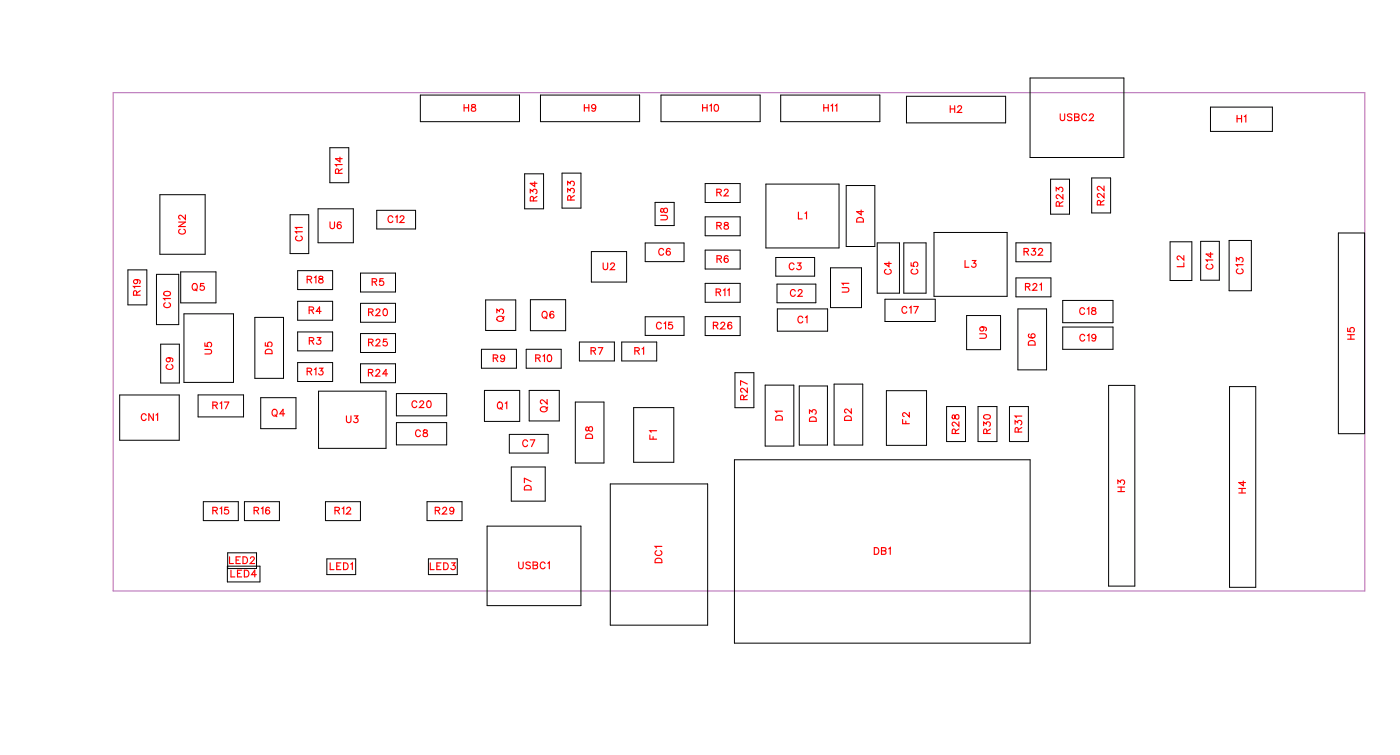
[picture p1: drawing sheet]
<svg xmlns="http://www.w3.org/2000/svg" width="147mm" height="79mm" viewBox="0 0 147 79" stroke-linecap="round" stroke-linejoin="round" font-family="sans-serif">
<path d="M11.9 9.7h131.4v52.4h-131.4z" fill="none" stroke="#bf80bf" stroke-width=".13"/>
<g fill="none" stroke="#000" stroke-width=".11">
<path d="M34.6 15.5h2v3.7h-2zM44.1 10h10.5v2.8h-10.5zM55.1 18.3h2v3.6h-2zM56.8 10h10.4v2.8h-10.4zM59 18.2h2v3.7h-2zM69.4 10h10.4v2.8h-10.4zM74.1 19.3h3.6v2h-3.6zM80.4 19.3h7.7v6.7h-7.7zM82 10h10.4v2.8h-10.4zM88.9 19.5h3v6.4h-3zM95.2 10.1h10.4v2.8h-10.4zM108.2 8.2h9.8v8.3h-9.8z"/>
<path d="M110.3 18.8h2v3.7h-2zM114.7 18.7h1.9v3.7h-1.9zM127.1 11.2h6.5v2.6h-6.5zM13.4 28.3h2v3.7h-2zM16.4 28.8h2.4v5.3h-2.4zM16.8 20.4h4.7v6.3h-4.7zM16.9 36.1h1.9v4.1h-1.9zM19 28.5h3.7v3.3h-3.7zM19.3 33h5.2v7.2h-5.2zM26.8 33.3h3v6.4h-3zM30.5 22.5h1.9v4.1h-1.9zM31.3 28.4h3.6v2h-3.6z"/>
<path d="M31.3 31.6h3.6v2h-3.6zM31.3 34.9h3.6v1.9h-3.6zM31.3 38.1h3.6v2h-3.6zM33.4 21.9h3.7v3.6h-3.7zM37.9 28.7h3.6v2h-3.6zM37.9 31.8h3.6v2h-3.6zM37.9 35h3.6v2h-3.6zM37.9 38.2h3.6v2h-3.6zM39.6 22.1h4v1.9h-4zM50.6 36.7h3.6v2h-3.6zM51 31.5h3.2v3.2h-3.2zM55.3 36.7h3.6v2h-3.6z"/>
<path d="M55.7 31.5h3.7v3.2h-3.7zM60.8 35.9h3.7v2h-3.7zM62.1 26.4h3.7v3.2h-3.7zM65.3 35.9h3.7v2h-3.7zM67.8 25.5h4v2h-4zM67.8 33.3h4v1.9h-4zM68.8 21.3h2v2.4h-2zM74.1 22.8h3.6v2h-3.6zM74.1 26.3h3.6v1.9h-3.6zM74.1 29.8h3.6v1.9h-3.6zM74.1 33.2h3.6v2h-3.6zM77.2 39.1h2v3.7h-2z"/>
<path d="M81.5 27h4.1v2h-4.1zM81.6 29.8h4.1v2h-4.1zM81.6 32.4h5.3v2.4h-5.3zM87.2 28.1h3.3v4.2h-3.3zM92.1 25.5h2.4v5.3h-2.4zM92.9 31.4h5.3v2.4h-5.3zM94.9 25.5h2.4v5.3h-2.4zM98.1 24.4h7.7v6.7h-7.7zM101.5 33.1h3.6v3.6h-3.6zM106.7 25.5h3.7v2h-3.7zM106.7 29.2h3.7v2h-3.7zM106.9 32.4h3v6.4h-3z"/>
<path d="M111.6 31.5h5.3v2.4h-5.3zM111.6 34.3h5.3v2.4h-5.3zM122.9 25.4h2.3v4.1h-2.3zM126.1 25.3h2v4.1h-2zM129.1 25.2h2.3v5.3h-2.3zM140.6 24.5h2.7v21h-2.7zM12.6 41.5h6.2v4.7h-6.2zM20.8 41.5h4.8v2.3h-4.8zM21.4 52.7h3.6v2h-3.6zM23.9 59.4h3.4v1.7h-3.4zM23.9 58h3v1.7h-3zM25.7 52.7h3.6v2h-3.6z"/>
<path d="M27.4 41.8h3.7v3.2h-3.7zM33.5 41.1h7v6h-7zM34.2 52.7h3.7v2h-3.7zM34.3 58.7h3.1v1.6h-3.1zM41.6 41.3h5.3v2.4h-5.3zM41.6 44.4h5.3v2.3h-5.3zM44.8 52.7h3.7v2h-3.7zM45 58.7h3v1.6h-3zM50.9 41h3.7v3.2h-3.7zM51.2 55.2h9.8v8.4h-9.8zM53.5 45.6h4.1v2h-4.1zM53.7 49h3.6v3.6h-3.6z"/>
<path d="M55.6 41h3.1v3.2h-3.1zM60.4 42.2h3v6.4h-3zM64.1 50.8h10.2v14.8h-10.2zM66.5 42.8h4.3v5.7h-4.3zM77.1 48.3h31.1v19.2h-31.1zM80.4 40.4h3v6.4h-3zM83.9 40.5h3v6.2h-3zM87.6 40.3h3v6.4h-3zM93.1 41h4.2v5.8h-4.2zM99.4 42.7h2v3.7h-2zM102.7 42.7h2v3.7h-2zM106 42.7h2v3.7h-2z"/>
<path d="M116.4 40.5h2.8v21h-2.8zM129.1 40.6h2.8v21.1h-2.8z"/>
</g>
<g fill="none" stroke="#f00" stroke-width=".12">
<path d="M35.6 18.2l-.1-.4-.1-.1-.2 .2v.3h.7M35.7 16.5v.5l-.5-.3h.7M35.9 17.3h-.7l.2 .1M35.9 17.7l-.3 .3M48.7 11v.7M48.7 11.3h.5M49.2 11v.7M49.6 11v.2l.3 .1 .1 .1a.24 .24 0 0 1-.3 .3 .24 .24 0 0 1-.2-.3l.4-.3v-.1zM56.2 19.1v.5l-.5-.4h.7M59.6 19.4v-.3l.3 .2a.24 .24 0 0 1 .4-.2 .24 .24 0 0 1-.1 .4M61.4 11.3h.4M61.4 11v.7"/>
<path d="M61.8 11v.7M62.6 11.2a.22 .22 0 0 1-.3 .2 .22 .22 0 0 1-.1-.3 .22 .22 0 0 1 .3 0l.1 .1a.34 .34 0 0 1-.3 .5l-.1-.1M73.8 11.3h.5M73.8 11v.7M74.3 11v.7M74.5 11.1l.2-.1v.7M75.1 11h.1a.37 .37 0 0 1 .3 .3 .37 .37 0 0 1-.3 .4 .45 .45 0 0 1-.1-.7zM86.5 11.3h.5M86.5 11v.7M87 11v.7M87.3 11.1l.1-.1v.7M87.7 11.1l.2-.1v.7"/>
<path d="M99.8 11.1v.7M99.8 11.4h.5M100.3 11.1v.7M100.6 11.3l.1-.2h.2l.1 .1-.1 .3-.4 .3h.5M111.3 12v.5l.2 .2 .3-.1v-.6M112.6 12.1l-.2-.1-.3 .1 .1 .1 .4 .3v.1l-.2 .1-.3-.1M112.9 12.3l.4 .1v.1l-.1 .2h-.3v-.7h.4v.2l-.1 .1M114.1 12.1a.26 .26 0 0 0-.3-.1 .26 .26 0 0 0-.2 .2v.2a.26 .26 0 0 0 .2 .3 .26 .26 0 0 0 .3-.2M114.4 12.1l.2-.1h.1l.1 .1-.1 .2-.3 .4h.5M115.9 19.5v.5l-.3-.3-.2-.1-.2 .1v.1l.2 .2M129.9 12.1v.7M129.9 12.5h.5"/>
<path d="M130.4 12.1v.7M130.7 12.3l.1-.2v.7M14.3 29.4a.22 .22 0 0 1 .1 .3 .22 .22 0 0 1-.3 0 .22 .22 0 0 1 0-.3h.2a.34 .34 0 0 1 .4 .2l-.1 .2M14.4 31l-.1-.4-.1-.1-.2 .2v.3h.7M14.7 30.1h-.7l.2 .1M14.7 30.5l-.3 .3M17.2 30.7l.3-.1a.3 .3 0 0 1 .4 .3 .38 .38 0 0 1-.4 .2 .38 .38 0 0 1-.3-.3zM17.4 31.8a.26 .26 0 0 0-.2 .3 .26 .26 0 0 0 .3 .2h.1a.26 .26 0 0 0 .3-.2 .26 .26 0 0 0-.2-.3M17.6 38.3a.26 .26 0 0 0-.2 .3 .26 .26 0 0 0 .3 .2h.2a.26 .26 0 0 0 .3-.2 .26 .26 0 0 0-.2-.3M17.7 37.6a.22 .22 0 0 1 .2 .3 .22 .22 0 0 1-.4 .1 .22 .22 0 0 1 .1-.4h.1a.34 .34 0 0 1 .5 .2l-.1 .2M17.9 31.3h-.7l.1 .2M18.8 23.3h.7l-.7 .5h.7"/>
<path d="M18.9 24.1a.26 .26 0 0 0-.1 .3 .26 .26 0 0 0 .2 .2h.2a.26 .26 0 0 0 .3-.2 .26 .26 0 0 0-.2-.3M19.5 22.6v.4l-.4-.3-.2-.1-.1 .1v.2l.1 .1M20.2 29.9l.1-.1a.33 .33 0 0 1 .4 .3 .33 .33 0 0 1-.4 .3l-.1-.2zM20.5 30.3l.2 .2M21.4 29.8h-.3l-.1 .3a.25 .25 0 0 1 .4 0 .25 .25 0 0 1 0 .3 .25 .25 0 0 1-.4-.1M21.5 36.7h.5l.2 .2-.1 .2-.6 .1M21.5 36v.3l.3 .1a.25 .25 0 0 1 0-.4 .25 .25 0 0 1 .4 0 .25 .25 0 0 1-.1 .4M27.9 36v.3h.3a.25 .25 0 0 1 0-.3 .25 .25 0 0 1 .3 0 .25 .25 0 0 1-.1 .4M28 36.7h.1h.4l.1 .4h-.7zM31.2 24.8a.26 .26 0 0 0-.2 .3 .26 .26 0 0 0 .3 .2h.2a.26 .26 0 0 0 .2-.2 .26 .26 0 0 0-.1-.3M31.7 24.3h-.7l.2 .2M31.7 23.9h-.7l.2 .2"/>
<path d="M32.3 39h.4v-.2l-.1-.1h-.3v.7M32.3 29.3h.4v-.2l-.1-.1h-.3v.7M32.5 32.6l.4-.1v-.1l-.1-.2h-.3v.7M32.5 35.8l.4-.1 .1-.1-.2-.2h-.3v.7M32.5 39l.2 .4M32.5 29.3l.2 .4M32.7 32.6l.2 .3M32.7 35.8l.3 .3M33 38.8l.2-.1v.7M33 29.1l.2-.1v.7M33.3 35.4h.4l-.2 .3a.24 .24 0 0 1 .2 .4 .25 .25 0 0 1-.5-.1M33.5 38.7h.4l-.2 .2a.24 .24 0 0 1 .2 .4 .24 .24 0 0 1-.4-.1"/>
<path d="M33.5 29v.2l.3 .1 .1 .2a.24 .24 0 0 1-.2 .2 .24 .24 0 0 1-.2-.2l.4-.3v-.2zM33.7 32.7h-.5l.4-.5v.7M34.7 23.3v.5l.2 .2 .2-.1v-.6M35.8 23.4v-.1a.35 .35 0 0 0-.4 .3 .35 .35 0 0 0 .2 .4 .22 .22 0 0 0 .3-.2 .22 .22 0 0 0-.3-.2 .22 .22 0 0 0-.2 .2M38.7 39.1h.4l.1-.2-.2-.1h-.3v.7M38.7 32.8l.4-.1 .1-.1-.2-.2h-.3v.7M38.7 35.9h.4l.1-.2-.2-.1h-.3v.7M38.9 39.1l.3 .4M38.9 32.8l.3 .3M38.9 35.9l.3 .4M39.1 29.6h.4l.1-.2-.2-.1h-.3v.7M39.3 29.6l.3 .4"/>
<path d="M39.5 39l.1-.2h.2l.1 .1-.1 .3-.4 .3h.5M39.5 32.6l.1-.2h.2l.1 .2-.1 .2-.3 .3h.4M39.5 35.8l.1-.2h.2l.1 .1-.1 .3-.3 .3h.4M40.2 29.3h-.3v.3a.25 .25 0 0 1 .4 0 .25 .25 0 0 1-.1 .3 .25 .25 0 0 1-.4-.1M40.3 32.5l.1-.1a.37 .37 0 0 1 .3 .4 .37 .37 0 0 1-.3 .3 .45 .45 0 0 1-.1-.6zM40.6 35.6h-.3v.3a.25 .25 0 0 1 .3 0 .25 .25 0 0 1 0 .4 .25 .25 0 0 1-.4-.1M40.7 39.3h-.5l.3-.5v.7M41.3 22.8a.26 .26 0 0 0-.3-.1 .26 .26 0 0 0-.2 .2v.2a.26 .26 0 0 0 .2 .3 .26 .26 0 0 0 .3-.2M41.5 22.8l.2-.1v.7M42 22.8l.2-.1h.1l.1 .1-.1 .2-.3 .4h.5M51.8 37.6h.4l.1-.2-.2-.1h-.3v.7M52 37.6l.3 .4"/>
<path d="M52.2 32.9v-.4l.3 .2a.24 .24 0 0 1 .3-.2 .24 .24 0 0 1 0 .4M52.3 33.3a.35 .35 0 0 1 .4-.1 .35 .35 0 0 1 .2 .4 .33 .33 0 0 1-.5 .1 .33 .33 0 0 1-.1-.4zM53 33.2l-.2 .2M53 37.5a.22 .22 0 0 1-.3 .2 .22 .22 0 0 1-.1-.4 .22 .22 0 0 1 .4 .1v.1a.34 .34 0 0 1-.3 .5l-.1-.1M55.7 20.3v-.4l.3 .2a.24 .24 0 0 1 .3-.2 .24 .24 0 0 1 0 .4M56 21.1v-.4l-.2-.1-.1 .2v.3h.7M56.3 37.6h.4v-.2l-.1-.1h-.3v.7M56.4 20.6l-.4 .3M56.5 37.6l.2 .4M57 32.8l.1-.1a.33 .33 0 0 1 .4 .3 .33 .33 0 0 1-.4 .4l-.2-.3zM57 37.4l.2-.1v.7M57.2 33.3l.2 .2"/>
<path d="M57.6 37.3h.1a.37 .37 0 0 1 .2 .3 .37 .37 0 0 1-.2 .4 .45 .45 0 0 1-.1-.7zM58.1 32.8v-.1a.35 .35 0 0 0-.4 .3 .35 .35 0 0 0 .2 .4 .22 .22 0 0 0 .3-.2 .22 .22 0 0 0-.2-.2 .22 .22 0 0 0-.3 .2M59.6 20.2v-.4l.3 .2a.24 .24 0 0 1 .4-.2 .25 .25 0 0 1-.1 .5M60 21l-.1-.4-.2-.1-.1 .2v.3h.7M60.3 20.5l-.3 .3M62.1 36.8h.4v-.2l-.1-.1h-.3v.7M62.3 36.8l.2 .4M62.8 36.5h.5l-.3 .7M63.3 27.6v.5l.2 .2 .3-.1v-.6M64.1 27.8l.2-.2h.1l.1 .1-.1 .3-.3 .3h.5M66.7 36.8h.4v-.2l-.1-.1h-.3v.7M66.9 36.8l.2 .4"/>
<path d="M67.4 36.6l.2-.1v.7M69.4 22.6h.5l.2 .2-.1 .2-.6 .1M69.4 21.9v.4h.2l.3-.4a.24 .24 0 0 1 .2 .2 .24 .24 0 0 1-.2 .2l-.2-.1-.1-.3zM69.5 34a.26 .26 0 0 0-.3-.2 .26 .26 0 0 0-.3 .3v.2a.26 .26 0 0 0 .3 .2 .26 .26 0 0 0 .3-.1M69.7 26.3a.26 .26 0 0 0-.3-.2 .26 .26 0 0 0-.2 .3v.1a.26 .26 0 0 0 .2 .3 .26 .26 0 0 0 .3-.2M69.7 34l.2-.2v.7M70.4 26.2l-.1-.1a.35 .35 0 0 0-.4 .3 .35 .35 0 0 0 .3 .4 .22 .22 0 0 0 .2-.2 .22 .22 0 0 0-.2-.2 .22 .22 0 0 0-.2 .2M70.6 33.8h-.3l-.1 .3a.25 .25 0 0 1 .4 0 .25 .25 0 0 1-.1 .4 .25 .25 0 0 1-.3-.1M74.9 34.2l.4-.1 .1-.1-.2-.2h-.3v.7M75.2 34.2l.2 .3M75.2 30.7l.4-.1 .1-.1-.2-.2h-.3v.7M75.3 20.2h.4l.1-.2-.2-.1h-.3v.7"/>
<path d="M75.3 23.7h.4l.1-.2-.2-.1h-.3v.7M75.3 27.2h.4l.1-.2-.2-.2h-.3v.8M75.4 30.7l.3 .3M75.5 20.2l.3 .4M75.5 23.7l.3 .4M75.5 27.2l.3 .4M75.7 34l.1-.2h.2l.1 .2-.1 .2-.3 .3h.4M76 30.5l.1-.2v.7M76.1 20l.1-.1h.1l.2 .1-.1 .2-.4 .4h.5M76.1 23.4v.2l.3 .1 .1 .1a.24 .24 0 0 1-.2 .3 .24 .24 0 0 1-.3-.3l.5-.3-.1-.1zM76.4 30.5l.2-.2v.7M76.5 26.9h-.1a.35 .35 0 0 0-.4 .2 .35 .35 0 0 0 .3 .5 .22 .22 0 0 0 .2-.2 .22 .22 0 0 0-.2-.3 .22 .22 0 0 0-.2 .2"/>
<path d="M76.8 33.9a.35 .35 0 0 0-.4 .2 .35 .35 0 0 0 .2 .4 .22 .22 0 0 0 .3-.2 .22 .22 0 0 0-.2-.2 .22 .22 0 0 0-.3 .2M83.4 27.8a.26 .26 0 0 0-.3-.2 .26 .26 0 0 0-.2 .3v.1a.26 .26 0 0 0 .2 .3 .26 .26 0 0 0 .3-.1M83.5 30.6a.26 .26 0 0 0-.3-.2 .26 .26 0 0 0-.2 .3v.1a.26 .26 0 0 0 .2 .3 .26 .26 0 0 0 .3-.2M83.7 27.6h.4l-.2 .3a.24 .24 0 0 1 .2 .4 .24 .24 0 0 1-.4-.1M83.8 30.6l.2-.2h.1l.1 .1-.1 .3-.3 .3h.5M83.9 22.3v.7h.4M84.3 33.4a.26 .26 0 0 0-.3-.2 .26 .26 0 0 0-.2 .3v.1a.26 .26 0 0 0 .2 .3 .26 .26 0 0 0 .3-.2M84.5 22.4l.2-.1v.7M84.6 33.3l.2-.1v.7M88.4 30.2h.6l.2 .2-.1 .2-.7 .1M89.2 29.7h-.8l.2 .2M90.1 22.9l.1-.1 .4 .1 .1 .4h-.7z"/>
<path d="M90.4 22.1v.5l-.4-.4h.7M93.1 28.3a.26 .26 0 0 0-.2 .3 .26 .26 0 0 0 .3 .2h.1a.26 .26 0 0 0 .3-.2 .26 .26 0 0 0-.2-.3M93.4 27.5v.5l-.5-.3h.7M95.2 32.4a.26 .26 0 0 0-.3-.2 .26 .26 0 0 0-.2 .3v.1a.26 .26 0 0 0 .2 .3 .26 .26 0 0 0 .3-.2M95.5 32.3l.2-.1v.7M95.7 27.6v.3l.3 .1a.25 .25 0 0 1 0-.4 .25 .25 0 0 1 .4 0 .25 .25 0 0 1-.1 .4M95.9 28.3a.26 .26 0 0 0-.2 .3 .26 .26 0 0 0 .3 .2h.1a.26 .26 0 0 0 .3-.2 .26 .26 0 0 0-.2-.3M96 32.2h.4l-.3 .7M101.4 27.4v.7h.4M102.1 27.4h.4l-.2 .2a.24 .24 0 0 1 .1 .4 .24 .24 0 0 1-.4-.1M102.9 35h.5l.2 .3-.1 .2h-.6M103.1 34.3a.22 .22 0 0 1 .2 .3 .22 .22 0 0 1-.3 .1 .22 .22 0 0 1 0-.3l.1-.1a.34 .34 0 0 1 .5 .3l-.1 .1"/>
<path d="M107.5 26.4h.4l.1-.2-.2-.1h-.3v.7M107.7 30.1h.4l.1-.2-.2-.1h-.3v.7M107.8 26.4l.2 .4M107.9 30.1l.3 .4M108.1 35.8h.2h.3l.1 .4h-.7zM108.1 35.1h-.1a.35 .35 0 0 0 .3 .4 .35 .35 0 0 0 .4-.2 .22 .22 0 0 0-.2-.3 .22 .22 0 0 0-.2 .2 .22 .22 0 0 0 .2 .3M108.4 26.1h.3l-.2 .3a.24 .24 0 0 1 .2 .3 .24 .24 0 0 1-.4 0M108.5 29.9l.1-.1h.2l.1 .1-.1 .2-.3 .4h.4M109.1 26.3l.1-.2h.2l.1 .1-.1 .3-.3 .3h.4M109.2 29.9l.2-.1v.7M110.9 20.1v-.4l.3 .2a.24 .24 0 0 1 .4-.2 .24 .24 0 0 1-.1 .4M111.3 21.6l-.1-.4h-.1l-.2 .1v.3h.7"/>
<path d="M111.6 20.4v.5l-.3-.4-.2-.1-.2 .2v.1l.2 .2M111.6 21.2l-.3 .2M113.9 32.5a.26 .26 0 0 0-.3-.2 .26 .26 0 0 0-.2 .3v.1a.26 .26 0 0 0 .2 .3 .26 .26 0 0 0 .3-.2M113.9 35.3a.26 .26 0 0 0-.3-.2 .26 .26 0 0 0-.2 .3v.1a.26 .26 0 0 0 .2 .3 .26 .26 0 0 0 .3-.2M114.2 32.4l.2-.1v.7M114.2 35.2l.2-.1v.7M114.7 32.3v.2l.3 .1 .1 .2a.24 .24 0 0 1-.2 .2 .24 .24 0 0 1-.3-.2l.5-.3-.1-.2zM115.1 35.3a.22 .22 0 0 1-.3 .2 .22 .22 0 0 1-.1-.3 .22 .22 0 0 1 .4 0v.1a.34 .34 0 0 1-.3 .5l-.1-.1M115.6 21.5l-.1-.4-.1-.1-.2 .2v.3h.7M115.9 20.3v.5l-.3-.4-.2-.1-.2 .2v.1l.2 .1M115.9 21l-.3 .3M124.3 26.8v.5l-.3-.3-.2-.1-.2 .1v.1l.2 .2"/>
<path d="M124.3 27.6v.4h-.7M126.8 27.7a.26 .26 0 0 0-.1 .3 .26 .26 0 0 0 .2 .3h.2a.26 .26 0 0 0 .3-.3 .26 .26 0 0 0-.2-.3M127.1 26.5v.5l-.4-.3h.7M127.4 27.3h-.7l.1 .2M129.8 27.4v-.3l.3 .2a.24 .24 0 0 1 .4-.2 .24 .24 0 0 1-.1 .4M130 28.2a.26 .26 0 0 0-.2 .3 .26 .26 0 0 0 .3 .2h.2a.26 .26 0 0 0 .3-.2 .26 .26 0 0 0-.2-.3M130.6 27.8h-.8l.2 .2M141.5 34.5v.3h.3a.25 .25 0 0 1 0-.4 .25 .25 0 0 1 .4 .1 .25 .25 0 0 1-.1 .4M141.5 35.6h.7M141.5 35.1h.7M141.9 35.1v.5M15.3 43.6a.26 .26 0 0 0-.2-.2 .26 .26 0 0 0-.3 .3v.2a.26 .26 0 0 0 .3 .3 .26 .26 0 0 0 .2-.2"/>
<path d="M16.1 43.4v.8l-.5-.8v.8M16.4 43.6l.2-.2v.8M22.4 53.6h.4v-.2l-.1-.1h-.3v.7M22.4 42.6l.4-.1v-.2l-.1-.1h-.3v.7M22.6 53.6l.2 .4M22.6 42.6l.2 .3M23.1 53.4l.2-.1v.7M23.1 42.3l.2-.1v.7M23.6 42.2h.4l-.3 .7M24 53.3h-.4v.3a.25 .25 0 0 1 .4 0 .25 .25 0 0 1-.1 .3 .25 .25 0 0 1-.3-.1M24.1 58.5v.7h.4M24.3 59.9v.7h.4"/>
<path d="M24.8 58.8h.3M25.2 58.5h-.4v.7h.4M25.4 59.9h-.5v.7h.5M25.5 58.5h.3a.38 .38 0 0 1 .2 .3 .38 .38 0 0 1-.2 .4h-.3zM25.7 59.9h.2a.38 .38 0 0 1 .2 .3 .38 .38 0 0 1-.2 .4h-.2zM26.3 58.6l.1-.1h.2l.1 .1-.1 .2-.3 .4h.4M26.7 53.6h.4l.1-.2-.2-.1h-.3v.7M26.9 53.6l.3 .4M27.4 53.4l.2-.1v.7M28.3 53.4v-.1a.35 .35 0 0 0-.5 .3 .35 .35 0 0 0 .3 .4 .22 .22 0 0 0 .2-.2 .22 .22 0 0 0-.2-.3 .22 .22 0 0 0-.2 .2M28.6 43.1l.1-.1a.33 .33 0 0 1 .4 .3 .33 .33 0 0 1-.4 .4l-.1-.3zM28.9 43.6l.2 .2"/>
<path d="M29.9 43.4h-.5l.3-.4v.7M34.7 59.1v.7h.4M35.2 53.6h.4l.1-.2-.2-.1h-.3v.7M35.4 59.4h.2M35.4 53.6l.3 .4M35.8 59.1h-.4v.7h.4M35.9 53.4l.2-.1v.7M36.1 59.1h.2a.38 .38 0 0 1 .3 .4 .38 .38 0 0 1-.3 .3h-.2zM36.4 43.7v.5l.2 .2 .2-.1 .1-.6M36.4 53.4l.2-.1h.1l.1 .1-.1 .2-.3 .4h.5M36.8 59.2l.2-.1v.7M37.2 43.7h.4l-.2 .2a.24 .24 0 0 1 .2 .4 .25 .25 0 0 1-.5-.1"/>
<path d="M43.8 42.3a.26 .26 0 0 0-.3-.2 .26 .26 0 0 0-.2 .3v.1a.26 .26 0 0 0 .2 .3 .26 .26 0 0 0 .3-.2M44.1 42.3l.1-.2h.2l.1 .1-.1 .3-.3 .3h.4M44.1 45.3a.26 .26 0 0 0-.2-.2 .26 .26 0 0 0-.3 .3v.2a.26 .26 0 0 0 .3 .2 .26 .26 0 0 0 .2-.1M44.5 45.2v.2l.3 .1 .1 .1a.24 .24 0 0 1-.2 .3 .24 .24 0 0 1-.3-.3l.5-.3-.1-.1zM44.9 42.1h.1a.37 .37 0 0 1 .3 .3 .37 .37 0 0 1-.3 .4 .45 .45 0 0 1-.1-.7zM45.2 59.1v.7h.4M45.7 53.6h.4l.1-.2-.2-.1h-.3v.7M45.9 59.4h.2M45.9 53.6l.3 .4M46.3 59.1h-.4v.7h.4M46.5 53.4l.1-.1h.2l.1 .1-.1 .2-.3 .4h.4M46.6 59.1h.2a.38 .38 0 0 1 .3 .4 .38 .38 0 0 1-.3 .3h-.2z"/>
<path d="M47.4 59.1h.4l-.2 .3a.24 .24 0 0 1 .2 .4 .24 .24 0 0 1-.4-.1M47.7 53.5a.22 .22 0 0 1-.3 .2 .22 .22 0 0 1-.1-.4 .22 .22 0 0 1 .3 .1l.1 .1a.34 .34 0 0 1-.3 .5l-.1-.1M52.3 42.3h.1a.33 .33 0 0 1 .4 .3 .33 .33 0 0 1-.4 .3l-.2-.2zM52.5 42.8l.2 .2M53.1 42.3l.1-.1v.7M54.5 59v.5l.2 .2 .2-.1v-.6M55.2 51h.1h.4l.1 .4h-.7zM55.4 46.4a.26 .26 0 0 0-.3-.2 .26 .26 0 0 0-.2 .3v.1a.26 .26 0 0 0 .2 .3 .26 .26 0 0 0 .3-.2M55.7 46.2h.5l-.4 .7M55.7 59.1l-.2-.1-.3 .1 .1 .2 .4 .2v.1l-.2 .1-.3-.1M55.8 50.5l-.7-.3v.5M56 59.3l.4 .1 .1 .2-.2 .1h-.3v-.7l.4 .1v.2h-.1"/>
<path d="M56.9 42.8a.35 .35 0 0 1 .4-.1 .35 .35 0 0 1 .1 .4 .33 .33 0 0 1-.4 .1 .33 .33 0 0 1-.1-.4zM57.2 59.2a.26 .26 0 0 0-.3-.2 .26 .26 0 0 0-.2 .3v.1a.26 .26 0 0 0 .2 .3 .26 .26 0 0 0 .3-.1M57.5 41.9v.5l-.4-.3-.2-.1-.1 .1v.2l.1 .1M57.5 59.1l.2-.1v.7M57.5 42.7l-.2 .2M61.6 44.9v.3h.1l.3-.4a.24 .24 0 0 1 .2 .2 .24 .24 0 0 1-.2 .3l-.1-.1-.1-.3zM61.6 45.6h.2h.3l.1 .4h-.7zM68.3 45.7v.4h.7M68.6 45.8v.3M68.9 58.7l.2-.1 .3 .1 .1 .4h-.7zM69 45.2h-.7l.1 .2M69 57.8a.26 .26 0 0 0-.2 .3 .26 .26 0 0 0 .3 .2h.1a.26 .26 0 0 0 .3-.2 .26 .26 0 0 0-.2-.3"/>
<path d="M69.5 57.4h-.7l.1 .1M78.1 42v-.4l-.2-.1-.1 .2v.3h.7M78.5 40.7v.5l-.4-.3-.2-.1-.1 .1v.1l.1 .2M78.5 41.5l-.4 .2M78.5 40.3l-.7-.3v.5M81.6 43.7l.1-.1 .4 .1 .1 .4h-.7zM82.2 43.2h-.7l.1 .1M85 43.4v-.4l.3 .3a.24 .24 0 0 1 .4-.2 .24 .24 0 0 1-.1 .4M85.1 43.8h.2h.3l.1 .4h-.7zM88.8 43.7h.2h.3l.1 .4h-.7zM89.4 42.9v.5l-.3-.4-.3-.1-.1 .2v.1l.2 .2M91.8 57.5h.3a.38 .38 0 0 1 .2 .4 .38 .38 0 0 1-.2 .3h-.3z"/>
<path d="M92.6 57.8l.4 .1v.2l-.1 .1h-.3v-.7l.4 .1v.2h-.1M93.3 57.6l.2-.1v.7M94.8 44v.5h.7M95.1 44.2v.3M95.5 43.3v.5l-.3-.4-.3-.1-.1 .2v.1l.2 .1M100 43.6v.3l.2 .1 .3-.5a.24 .24 0 0 1 .2 .3 .24 .24 0 0 1-.2 .2l-.2-.1-.1-.3zM100.3 45.5v-.4l-.2-.1-.1 .2v.3h.7M100.7 44.3v.5l-.3-.4-.3-.1-.1 .2v.1l.2 .1M100.7 45l-.4 .3M103.3 44.7v-.4l.3 .2a.24 .24 0 0 1 .4-.2 .25 .25 0 0 1-.1 .5M103.3 43.6l.3-.1a.3 .3 0 0 1 .4 .3 .38 .38 0 0 1-.4 .2 .38 .38 0 0 1-.3-.3zM103.6 45.5v-.4l-.2-.1-.1 .2v.3h.7"/>
<path d="M104 45l-.4 .3M106.6 44.5v-.3l.3 .2a.24 .24 0 0 1 .4-.2 .24 .24 0 0 1-.1 .4M106.9 45.4v-.4l-.2-.1-.1 .2v.3h.7M107.3 43.7h-.7l.1 .2M107.3 44.9l-.4 .2M117.4 50.8v-.4l.3 .2a.24 .24 0 0 1 .4-.2 .25 .25 0 0 1-.1 .5M117.4 51.6h.7M117.4 51.1h.7M117.7 51.1v.5M130.1 51.8h.7M130.1 51.3h.7M130.4 51.3v.5"/>
<path d="M130.6 50.5v.5l-.5-.3h.7M24.9 60.2h.3M26.9 60.3h-.5l.4-.4v.7"/>
</g>
<g font-size="1.2" fill="#fff">
<text x="48.7" y="12">H8</text>
<text x="61.3" y="12">H9</text>
<text x="73.7" y="12">H10</text>
<text x="86.5" y="12">H11</text>
<text x="99.7" y="12.1">H2</text>
<text x="111.3" y="13">USBC2</text>
<text x="129.9" y="13.1">H1</text>
<text x="36.2" y="18.3" transform="rotate(-90 36.2 18.3)">R14</text>
<text x="40.7" y="23.7">C12</text>
<text x="56.7" y="21.2" transform="rotate(-90 56.7 21.2)">R34</text>
<text x="60.6" y="21.1" transform="rotate(-90 60.6 21.1)">R33</text>
<text x="70.4" y="23.1" transform="rotate(-90 70.4 23.1)">U8</text>
<text x="75.2" y="20.9">R2</text>
<text x="83.8" y="23.3">L1</text>
<text x="91" y="23.4" transform="rotate(-90 91 23.4)">D4</text>
<text x="111.9" y="21.7" transform="rotate(-90 111.9 21.7)">R23</text>
<text x="116.2" y="21.6" transform="rotate(-90 116.2 21.6)">R22</text>
<text x="19.8" y="24.6" transform="rotate(-90 19.8 24.6)">CN2</text>
<text x="32" y="25.4" transform="rotate(-90 32 25.4)">C11</text>
<text x="34.6" y="24.3">U6</text>
<text x="63.3" y="28.6">U2</text>
<text x="69.1" y="27.1">C6</text>
<text x="75.2" y="24.4">R8</text>
<text x="75.2" y="27.9">R6</text>
<text x="82.8" y="28.6">C3</text>
<text x="93.9" y="28.9" transform="rotate(-90 93.9 28.9)">C4</text>
<text x="96.7" y="28.8" transform="rotate(-90 96.7 28.8)">C5</text>
<text x="101.3" y="28.4">L3</text>
<text x="107.5" y="27.1">R32</text>
<text x="124.6" y="28.1" transform="rotate(-90 124.6 28.1)">L2</text>
<text x="127.7" y="28.3" transform="rotate(-90 127.7 28.3)">C14</text>
<text x="130.9" y="28.8" transform="rotate(-90 130.9 28.8)">C13</text>
<text x="15" y="31.1" transform="rotate(-90 15 31.1)">R19</text>
<text x="18.2" y="32.4" transform="rotate(-90 18.2 32.4)">C10</text>
<text x="20.1" y="30.8">Q5</text>
<text x="32.2" y="30">R18</text>
<text x="32.4" y="33.2">R4</text>
<text x="38.7" y="33.4">R20</text>
<text x="39" y="30.3">R5</text>
<text x="53.2" y="33.8" transform="rotate(-90 53.2 33.8)">Q3</text>
<text x="56.9" y="33.7">Q6</text>
<text x="68.9" y="34.8">C15</text>
<text x="74.9" y="34.8">R26</text>
<text x="75.1" y="31.3">R11</text>
<text x="83" y="31.4">C2</text>
<text x="83.7" y="34.2">C1</text>
<text x="89.5" y="30.7" transform="rotate(-90 89.5 30.7)">U1</text>
<text x="94.7" y="33.2">C17</text>
<text x="103.9" y="35.6" transform="rotate(-90 103.9 35.6)">U9</text>
<text x="107.6" y="30.8">R21</text>
<text x="113.3" y="33.3">C18</text>
<text x="142.5" y="35.7" transform="rotate(-90 142.5 35.7)">H5</text>
<text x="18.5" y="38.8" transform="rotate(-90 18.5 38.8)">C9</text>
<text x="22.5" y="37.2" transform="rotate(-90 22.5 37.2)">U5</text>
<text x="28.9" y="37.2" transform="rotate(-90 28.9 37.2)">D5</text>
<text x="32.2" y="39.7">R13</text>
<text x="32.4" y="36.4">R3</text>
<text x="38.6" y="39.8">R24</text>
<text x="38.7" y="36.6">R25</text>
<text x="51.7" y="38.3">R9</text>
<text x="56.2" y="38.3">R10</text>
<text x="62" y="37.5">R7</text>
<text x="66.6" y="37.5">R1</text>
<text x="109" y="36.3" transform="rotate(-90 109 36.3)">D6</text>
<text x="113.4" y="36.1">C19</text>
<text x="14.8" y="44.5">CN1</text>
<text x="22.3" y="43.2">R17</text>
<text x="28.5" y="44">Q4</text>
<text x="36.3" y="44.7">U3</text>
<text x="43.2" y="43.1">C20</text>
<text x="43.6" y="46.1">C8</text>
<text x="52.2" y="43.2">Q1</text>
<text x="54.8" y="47.2">C7</text>
<text x="57.8" y="43.3" transform="rotate(-90 57.8 43.3)">Q2</text>
<text x="62.5" y="46.1" transform="rotate(-90 62.5 46.1)">D8</text>
<text x="69.3" y="46.2" transform="rotate(-90 69.3 46.2)">F1</text>
<text x="78.8" y="42" transform="rotate(-90 78.8 42)">R27</text>
<text x="82.5" y="44.2" transform="rotate(-90 82.5 44.2)">D1</text>
<text x="86" y="44.3" transform="rotate(-90 86 44.3)">D3</text>
<text x="89.7" y="44.2" transform="rotate(-90 89.7 44.2)">D2</text>
<text x="95.8" y="44.5" transform="rotate(-90 95.8 44.5)">F2</text>
<text x="101" y="45.6" transform="rotate(-90 101 45.6)">R28</text>
<text x="104.3" y="45.6" transform="rotate(-90 104.3 45.6)">R30</text>
<text x="107.6" y="45.4" transform="rotate(-90 107.6 45.4)">R31</text>
<text x="56.1" y="51.5" transform="rotate(-90 56.1 51.5)">D7</text>
<text x="118.4" y="51.7" transform="rotate(-90 118.4 51.7)">H3</text>
<text x="131.1" y="51.8" transform="rotate(-90 131.1 51.8)">H4</text>
<text x="22.3" y="54.3">R15</text>
<text x="24" y="59.5">LED2</text>
<text x="26.6" y="54.3">R16</text>
<text x="35.1" y="54.3">R12</text>
<text x="45.6" y="54.3">R29</text>
<text x="69.8" y="59.1" transform="rotate(-90 69.8 59.1)">DC1</text>
<text x="91.8" y="58.5">DB1</text>
<text x="24.2" y="60.9">LED4</text>
<text x="34.6" y="60.1">LED1</text>
<text x="45.1" y="60.1">LED3</text>
<text x="54.4" y="60">USBC1</text>
</g>
</svg>
